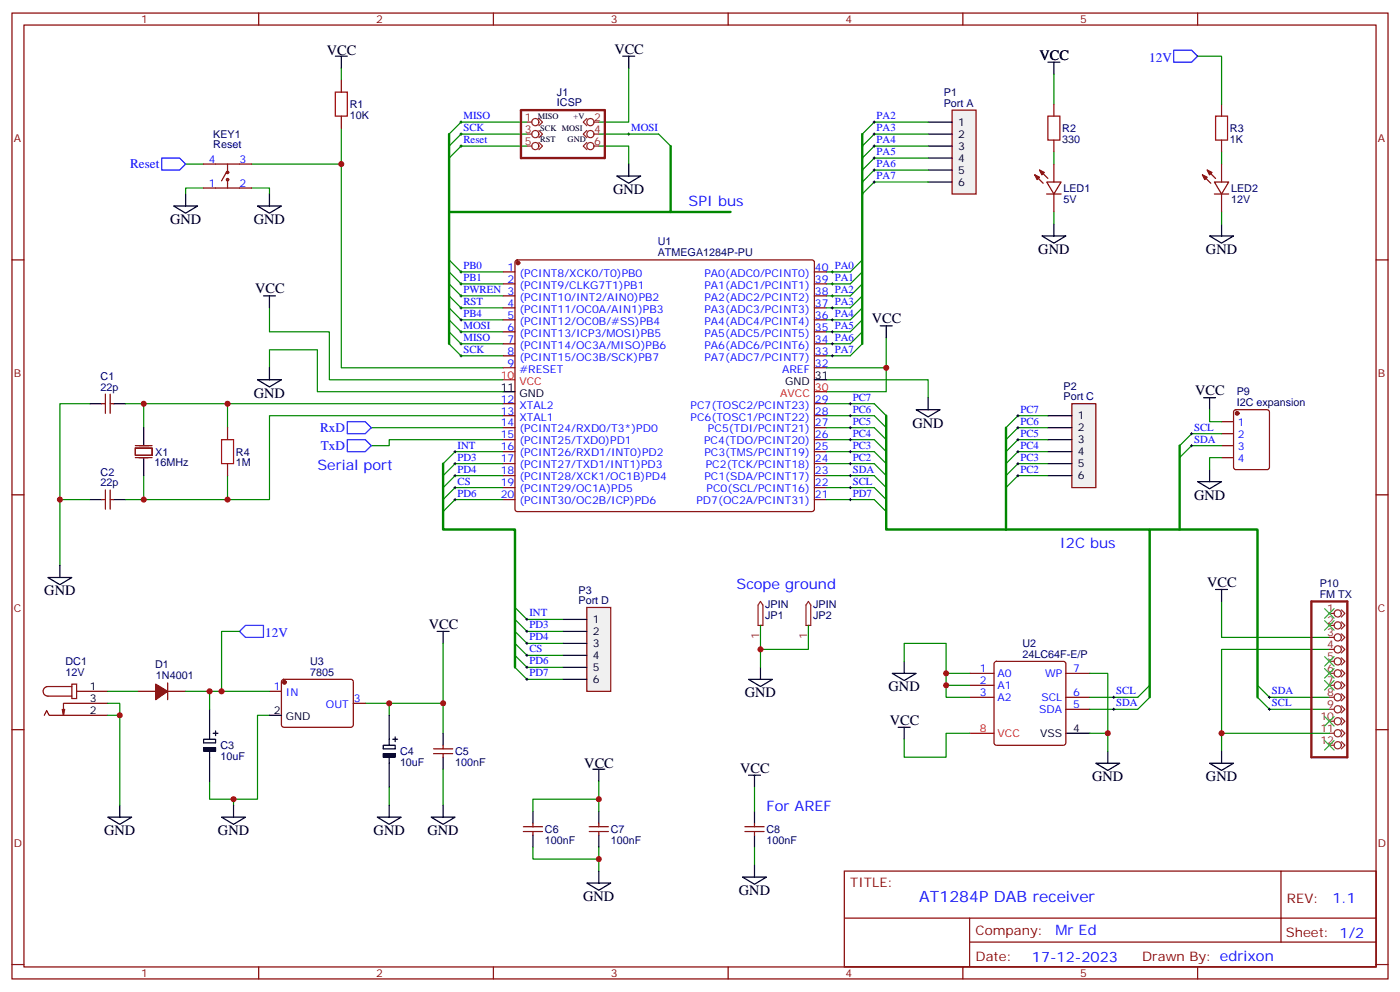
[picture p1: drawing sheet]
<svg xmlns="http://www.w3.org/2000/svg" width="412mm" height="292mm" viewBox="0 0 412 292" stroke-linecap="round" stroke-linejoin="round" font-family="sans-serif">
<g fill="none" stroke="#870000" stroke-width=".35">
<path d="M3.5 3.8h405.4v284.4h-405.4zM7.1 7.4h398.2v277.3h-398.2zM76.2 3.8v3.6M145.3 3.8v3.6M214.5 3.8v3.6M283.6 3.8v3.6M352.8 3.8v3.6M100.5 23.6v3.5M100.5 34.2v3.5M310.4 30.7v3.5M359.8 30.7v3.5M60 48.3h14.1"/>
<path d="M60 55.4h14.1M66.7 50.8l-1.4 2.4M67 48.3v2.5M67 52.9v2.5M304.8 51.5l2.5 2.4M306.2 50.1l2.5 2.4M308.3 53.6h4.3l-2.2 3.5zM308.3 57.1h4.3M310.4 41.2v3.6M310.4 48.3v5.3M310.4 57.1v5.3M354.2 51.5l2.5 2.4"/>
<path d="M355.6 50.1l2.5 2.4M357.7 53.6h4.2l-2.1 3.5zM357.7 57.1h4.2M359.8 41.2v3.6M359.8 48.3v5.3M359.8 57.1v5.3M3.5 76.5h3.6M151.9 76.7l.5-.2h86.8l.5 .2 .2 .5v72.7l-.2 .5-.5 .2h-86.8l-.5-.2-.2-.5v-72.7zM405.3 76.5h3.6M148.2 80h3.5M148.2 83.6h3.5M148.2 87.1h3.5"/>
<path d="M148.2 90.6h3.5M148.2 94.2h3.5M148.2 97.7h3.5M239.9 80h3.5M239.9 83.6h3.5M239.9 87.1h3.5M239.9 90.6h3.5M239.9 94.2h3.5M239.9 97.7h3.5M30 118.9h1M31 116v5.7M32.5 118.9h1"/>
<path d="M32.5 116v5.7M148.2 101.2h3.5M148.2 104.7h3.5M148.2 108.3h3.5M148.2 118.9h3.5M239.9 101.2h3.5M239.9 104.7h3.5M239.9 108.3h3.5M239.9 118.9h3.5M67 125.9v3.5M67 136.5v3.5M148.2 122.4h3.5"/>
<path d="M148.2 125.9h3.5M148.2 129.4h3.5M148.2 133h3.5M148.2 136.5h3.5M239.9 122.4h3.5M239.9 125.9h3.5M239.9 129.4h3.5M239.9 133h3.5M239.9 136.5h3.5M3.5 145.7h3.6M30 147.1h1M31 144.3v5.6"/>
<path d="M32.5 147.1h1M32.5 144.3v5.6M148.2 140h3.5M148.2 143.5h3.5M148.2 147.1h3.5M239.9 140h3.5M239.9 143.5h3.5M239.9 147.1h3.5M405.3 145.7h3.6M285.8 198.2h7M293 194.9l.5-.2h19.8l.5 .2 .2 .5v23.3l-.3 .5-.4 .2h-19.8l-.5-.2-.2-.5v-23.3zM314 198.2h7"/>
<path d="M3.5 214.8h3.6M13.1 210.6l.7-1.4 .7 1.4h17.2M19 208.8l-.3 1.8M21.2 201.4h1.4v4.2h-1.4zM21.2 202.1h-7.1a1.41 1.41 0 0 0-1.4 1.4 1.41 1.41 0 0 0 1.4 1.4h7.1M22.6 203.5h9.1M31.7 207h-13v3.6l-.4-1.8M40.6 203.5h5.3M49.4 203.5h5.3M49.4 201v5M79.4 203.5h3.5M83.1 200.2l.5-.2h20l.5 .7-.1 13-.6 .4-20.1-.1-.4-.6v-12.7z"/>
<path d="M104.1 207h3.5M130.5 219.4v1.1M285.8 205.3h7M285.8 201.8h7M314 205.3h7M314 208.8h7M405.3 214.8h3.6M127.7 221.9h5.6M127.7 220.5h5.6M130.5 221.9v1M154.2 244.8h5.6M154.2 243.4h5.6"/>
<path d="M157 242.3v1.1M157 244.8v1.1M173.6 244.8h5.6M173.6 243.4h5.6M176.4 242.3v1.1M176.4 244.8v1.1M219.4 244.8h5.7M219.4 243.4h5.7M222.2 242.3v1.1M222.2 244.8v1.1M248.7 256.4h156.6v28.3h-156.6zM377.3 256.5v20.8"/>
<path d="M248.7 270.3h156.5M285.6 277.3h119.6M285.6 270.3v14.1M3.5 284h3.6M76.2 284.7v3.5M145.3 284.7v3.5M214.5 284.7v3.5M283.6 284.7v3.5M352.8 284.7v3.5M405.3 284h3.6"/>
<circle cx="67" cy="50.8" r=".35"/>
<circle cx="67" cy="52.9" r=".35"/>
</g>
<path d="M132.3 39.5v61.7M254 39.5v61.7M197.6 43v19.4h-65.3M261.1 122.4v33.5h77.6v49.4" fill="none" stroke="#008700" stroke-width=".71"/>
<g fill="none" stroke="#000" stroke-width=".29">
<path d="M135.5 39.5h.7M135.5 35.9h.7M135.8 35.6v.7M135.8 39.1v.7M184.9 39.5h.7M185.2 39.1v.7M135.5 43h.7M135.8 42.7v.7M135.8 79.7v.7M245.2 79.7v.7M135.5 87.1h.7M135.5 83.6h.7"/>
<path d="M135.5 80h.7M135.5 90.6h.7M135.5 97.7h.7M135.8 83.2v.7M135.8 86.7v.8M135.8 90.3v.7M135.8 97.3v.7M244.8 87.1h.7M244.8 83.6h.7M244.8 80h.7M245.2 83.2v.7M245.2 86.7v.8"/>
<path d="M135.5 104.7h.7M135.5 101.2h.7M135.8 100.9v.7M135.8 104.4v.7M250.5 139.7v.7M250.1 140h.7M250.1 143.5h.7M250.5 143.2v.7M327.7 205.3h.7M327.7 208.8h.7M328.1 204.9v.7M328.1 208.5v.7"/>
</g>
<g fill="none" stroke="#008700" stroke-width=".35">
<path d="M352.8 16.5h7v14.2M100.5 37.7v70.6h47.7M100.5 20.1v3.5M155.2 39.5h-19.4l-3.5 3.5M155.2 35.9h-19.4l-3.5 3.6M176.4 39.5h17.6l3.6 3.5M185.2 20.1v15.8h-8.8M310.4 21.8v8.9M54.7 48.3h5.3M60 55.4h-5.3v1.7M74.1 55.4h5.3v1.7M74.1 48.3h26.4"/>
<path d="M155.2 43h-19.4l-3.5 3.5M176.4 43h8.8v5.3M310.4 44.8v3.5M359.8 44.8v3.5M132.3 76.5l3.5 3.5h12.4M254 76.5l-3.5 3.5h-7.1M310.4 62.4v3.5M359.8 62.4v3.5M79.4 90.6v7.1h17.6v14.1h51.2M132.3 80l3.5 3.6h12.4M132.3 83.6l3.5 3.5h12.4M132.3 97.7l3.5 3.5h12.4"/>
<path d="M132.3 94.2l3.5 3.5h12.4M132.3 87.1l3.5 3.5h12.4M254 80l-3.5 3.6h-7.1M254 83.6l-3.5 3.5h-7.1M261.1 99.4v15.9h-17.7M26.5 118.9h-8.9v47.6M37 118.9h5.3v7M42.3 118.9h105.9M67 118.9v7M79.4 108.3v-5.3h14.1v12.3h54.7M132.3 101.2l3.5 3.5h12.4M243.4 111.8h30v5.3"/>
<path d="M109.4 125.9h38.8M148.2 129.4h-33.5v1.8h-5.3M148.2 122.4h-68.8v24.7h-37.1M17.6 147.1h8.9M42.3 140v7.1h-5.3M67 140v7.1M243.4 140h14.1l3.6 3.5M243.4 143.5h14.1l3.6 3.6M130.5 189.4v17.6M266.3 194.7v-5.3h12.4v12.4h7.1M278.7 198.2h7.1M321 198.2h5.3v17.7"/>
<path d="M79.4 210.6h-3.6v24.7h-14.1v-5.3M107.6 207h7.1v3.6M114.7 207h15.8v8.9M285.8 215.9h-7.1v7h-12.4v-5.3M321 215.9h5.3v5.3M338.7 201.8l-3.6 3.5h-14.1M338.7 205.3l-3.6 3.5h-14.1M68.8 235.3v1.7M114.7 231.7v5.3M130.5 226.4v10.6M176.4 235.3h-19.4v3.5M176.4 230v8.8"/>
<path d="M157 249.4v3.5h19.4M176.4 249.4v7M222.2 249.4v5.3"/>
</g>
<g fill="none" stroke="#000" stroke-width=".35">
<path d="M98.8 16.5h3.5M100.5 16.5v3.6M183.4 16.5h3.6M185.2 16.5v3.6M308.7 18.3h3.5M310.4 18.3v3.5M54.7 57.1v3.5M79.4 57.1v3.5M181.7 51.8h7l-3.5 2.1zM185.2 48.3v3.5M51.2 60.6h7l-3.5 2.2zM75.8 60.6h7.1l-3.5 2.2z"/>
<path d="M306.9 69.5h7.1l-3.6 2.1zM310.4 65.9v3.6M356.3 69.5h7.1l-3.6 2.1zM359.8 65.9v3.6M77.6 87.1h3.5M79.4 87.1v3.5M259.3 95.9h3.5M261.1 95.9v3.5M26.5 118.9h3.5M33.5 118.9h3.5M75.8 111.8h7.1l-3.5 2.1zM79.4 108.3v3.5"/>
<path d="M148.2 115.3h3.5M239.9 111.8h3.5M273.4 117.1v3.5M42.3 125.9v5.3M42.3 134.7v5.3M269.9 120.6h7l-3.5 2.1zM26.5 147.1h3.5M33.5 147.1h3.5M14.1 170h7.1l-3.6 2.1zM17.6 166.5v3.5M128.8 185.9h3.5M130.5 185.9v3.5"/>
<path d="M262.8 198.2h7.1l-3.6 2.1zM266.3 194.7v3.5M60 217.6h3.5v1.1h-3.5zM61.7 208.8v8.8M62.8 215.9h1.4M63.5 215.2v1.4M79.4 210.6h3.5M112.9 219.4h3.5v1.1h-3.5zM114.7 210.6v8.8M115.7 217.6h1.4M116.4 216.9v1.4M130.5 215.9v3.5"/>
<path d="M264.6 214.1h3.5M266.3 214.1v3.5M314 215.9h7M61.7 220.1v9.9M68.8 237v3.6M114.7 221.9v9.8M114.7 237v3.6M130.5 222.9v3.5M130.5 237v3.6M157 238.8v3.5M174.6 226.4h3.6M176.4 226.4v3.6"/>
<path d="M176.4 238.8v3.5M222.2 238.8v3.5M322.8 224.7h7l-3.5 2.1zM326.3 221.2v3.5M65.3 240.6h7l-3.5 2.1zM111.1 240.6h7.1l-3.5 2.1zM127 240.6h7.1l-3.6 2.1zM157 245.9v3.5M172.9 260h7l-3.5 2.1zM176.4 245.9v3.5M176.4 256.4v3.6M218.7 258.2h7.1l-3.6 2.1z"/>
<path d="M222.2 245.9v3.5M222.2 254.7v3.5"/>
</g>
<path d="M153.5 32.4h24.7v14.1h-24.7z" fill="none" stroke="#8c2424" stroke-width=".71"/>
<g fill="none" stroke="#8c2424" stroke-width=".35">
<path d="M155.2 35.9h1.4M155.2 39.5h1.4M158.7 34.9l1.1 1-1.1 1.1M158.7 38.4l1.1 1.1-1.1 1M172.9 34.9l-1.1 1 1.1 1.1M172.9 38.4l-1.1 1.1 1.1 1M175 35.9h1.4M175 39.5h1.4M155.2 43h1.4M158.7 41.9l1.1 1.1-1.1 1.1M172.9 41.9l-1.1 1.1 1.1 1.1M175 43h1.4"/>
<circle cx="157.7" cy="39.5" r="1.06"/>
<circle cx="157.7" cy="35.9" r="1.06"/>
<circle cx="173.9" cy="39.5" r="1.06"/>
<circle cx="173.9" cy="35.9" r="1.06"/>
<circle cx="157.7" cy="43" r="1.06"/>
<circle cx="173.9" cy="43" r="1.06"/>
</g>
<path d="M345.7 14.8h5.3l1.8 1.7-1.8 1.8h-5.3zM47.6 46.5h5.3l1.8 1.8-1.8 1.8h-5.3zM102.3 129.4h5.3l1.8 1.8-1.8 1.8h-5.3zM102.3 124.1h5.3l1.8 1.8-1.8 1.8h-5.3zM70.6 185.9l1.7-1.8h5.3v3.5h-5.3z" fill="none" stroke="#00f" stroke-width=".35"/>
<g fill="#870000" stroke="#870000" stroke-width=".35">
<path d="M45.9 201.4l3.5 2.1-3.5 2.5z"/>
<path d="M355.6 50.1l1.4 .7-.7 .7z"/>
<path d="M354.2 51.5l1.4 .7-.7 .7z"/>
<path d="M306.2 50.1l1.4 .7-.7 .7z"/>
<path d="M304.8 51.5l1.4 .7-.7 .7z"/>
<circle cx="152.6" cy="77.4" r=".53"/>
<circle cx="83.8" cy="200.9" r=".53"/>
</g>
<path d="M148.2 111.8h3.5M239.9 115.3h3.5M285.8 215.9h7" fill="none" stroke="#f00" stroke-width=".35"/>
<path d="M98.8 27.1h3.5v7.1h-3.5zM308.7 34.2h3.5v7h-3.5zM358.1 34.2h3.5v7h-3.5zM65.3 129.4h3.5v7.1h-3.5z" fill="none" stroke="#a10000" stroke-width=".35"/>
<path d="M39.9 131.9h4.9v2.1h-4.9zM39.9 131.2h4.9M39.9 134.7h4.9" fill="none" stroke="#871200" stroke-width=".35"/>
<path d="M60 220.1h3.5v1.1h-3.5zM112.9 221.9h3.5v1h-3.5z" fill="#000" stroke="#000" stroke-width=".35"/>
<path d="M315.7 118.9h7.1v24.6h-7.1z" fill="#f0f0f0" stroke="#870000" stroke-width=".35"/>
<path d="M308.7 122.4h7M308.7 125.9h7M308.7 129.4h7M308.7 133h7M308.7 136.5h7M308.7 140h7" fill="none" stroke="#000" stroke-width=".35"/>
<path d="M243.4 118.9h14.1l3.6 3.5M243.4 122.4h14.1l3.6 3.5M243.4 125.9h14.1l3.6 3.5M243.4 129.4h14.1l3.6 3.6M243.4 133h14.1l3.6 3.5M243.4 136.5h14.1l3.6 3.5M308.7 136.5h-8.8l-3.6 3.5M308.7 133h-8.8l-3.6 3.5M308.7 129.4h-8.8l-3.6 3.6M308.7 125.9h-8.8l-3.6 3.5M308.7 122.4h-8.8l-3.6 3.5M308.7 140h-8.8l-3.6 3.5" fill="none" stroke="#008700" stroke-width=".35"/>
<path d="M296.3 125.9v30" fill="none" stroke="#008700" stroke-width=".71"/>
<g fill="none" stroke="#000" stroke-width=".29">
<path d="M250.1 118.9h.7M250.5 118.5v.7M250.1 122.4h.7M250.1 125.9h.7M250.1 129.4h.7M250.1 133h.7M250.1 136.5h.7M250.5 122v.7M250.5 125.6v.7M250.5 129.1v.7M250.5 132.6v.7M250.5 136.1v.7"/>
<path d="M299.5 122.4h.7M299.5 125.9h.7M299.5 129.4h.7M299.5 133h.7M299.5 136.5h.7M299.9 122v.7M299.9 125.6v.7M299.9 129.1v.7M299.9 132.6v.7M299.9 136.1v.7M299.9 139.7v.7M299.5 140h.7"/>
</g>
<path d="M280.5 32.4h7v24.7h-7z" fill="#f0f0f0" stroke="#870000" stroke-width=".35"/>
<path d="M273.4 35.9h7.1M273.4 39.5h7.1M273.4 43h7.1M273.4 46.5h7.1M273.4 50.1h7.1M273.4 53.6h7.1" fill="none" stroke="#000" stroke-width=".35"/>
<path d="M273.4 35.9h-15.9l-3.5 3.6M273.4 39.5h-15.9l-3.5 3.5M273.4 43h-15.9l-3.5 3.5M273.4 46.5h-15.9l-3.5 3.6M273.4 50.1h-15.9l-3.5 3.5M273.4 53.6h-15.9l-3.5 3.5M254 87.1l-3.5 3.5h-7.1M254 90.6l-3.5 3.6h-7.1M254 94.2l-3.5 3.5h-7.1M254 97.7l-3.5 3.5h-7.1M254 101.2l-3.5 3.5h-7.1" fill="none" stroke="#008700" stroke-width=".35"/>
<g fill="none" stroke="#000" stroke-width=".29">
<path d="M257.2 35.9h.7M257.2 39.5h.7M257.5 35.6v.7M257.5 39.1v.7M257.2 43h.7M257.2 46.5h.7M257.2 50.1h.7M257.2 53.6h.7M257.5 42.7v.7M257.5 46.2v.7M257.5 49.7v.7M257.5 53.2v.7"/>
<path d="M244.8 90.6h.7M244.8 94.2h.7M244.8 97.7h.7M245.2 90.3v.7M245.2 93.8v.7M245.2 97.3v.7M244.8 101.2h.7M244.8 104.7h.7M245.2 100.9v.7M245.2 104.4v.7"/>
</g>
<path d="M172.9 178.8h7v24.7h-7z" fill="#f0f0f0" stroke="#870000" stroke-width=".35"/>
<path d="M165.8 182.4h7.1M165.8 185.9h7.1M165.8 189.4h7.1M165.8 192.9h7.1M165.8 196.5h7.1M165.8 200h7.1M35.3 237v3.6M220.5 228.2h3.5M222.2 228.2v3.5M31.7 240.6h7.1l-3.5 2.1z" fill="none" stroke="#000" stroke-width=".35"/>
<g fill="none" stroke="#008700" stroke-width=".35">
<path d="M243.4 108.3h17.7M148.2 133h-14.1l-3.6 3.5M148.2 136.5h-14.1l-3.6 3.5M148.2 140h-14.1l-3.6 3.5M148.2 143.5h-14.1l-3.6 3.6M148.2 147.1h-14.1l-3.6 3.5M243.4 147.1h14.1l3.6 3.5M151.7 178.8l3.5 3.6h10.6M70.6 185.9h-5.3v17.6M151.7 182.4l3.5 3.5h10.6M151.7 185.9l3.5 3.5h10.6M151.7 189.4l3.5 3.5h10.6"/>
<path d="M151.7 192.9l3.5 3.6h10.6M151.7 196.5l3.5 3.5h10.6M31.7 207h3.6v30M31.7 203.5h8.9M31.7 210.6h3.6M54.7 203.5h24.7M61.7 203.5v5.3M278.7 201.8v3.5h7.1M222.2 231.7v7.1"/>
</g>
<path d="M130.5 136.5v19.4h21.2v40.6" fill="none" stroke="#008700" stroke-width=".71"/>
<g fill="none" stroke="#000" stroke-width=".29">
<path d="M133.7 133h.7M133.7 136.5h.7M134.1 132.6v.7M134.1 136.1v.7M134.1 139.7v.7M133.7 140h.7M133.7 143.5h.7M133.7 147.1h.7M134.1 143.2v.7M134.1 146.7v.7M250.1 147.1h.7M250.5 146.7v.7"/>
<path d="M154.9 182.4h.7M154.9 185.9h.7M154.9 189.4h.7M154.9 192.9h.7M154.9 196.5h.7M154.9 200h.7M155.2 182v.7M155.2 185.5v.7M155.2 189.1v.7M155.2 192.6v.7M155.2 196.1v.7M155.2 199.6v.7"/>
</g>
<path d="M224 177.1l.7 1v6h-1.4v-6z" fill="none" stroke="#8c2424" stroke-width=".35"/>
<circle cx="224" cy="184.1" r=".18" fill="#8c2424"/>
<path d="M220.5 200h7l-3.5 2.1zM224 196.5v3.5" fill="none" stroke="#000" stroke-width=".35"/>
<path d="M224 184.1v12.4" fill="none" stroke="#008700" stroke-width=".35"/>
<path d="M238.1 177.1l.7 1v6h-1.4v-6z" fill="none" stroke="#8c2424" stroke-width=".35"/>
<circle cx="238.1" cy="184.1" r=".18" fill="#8c2424"/>
<path d="M132.3 90.6l3.5 3.6h12.4M356.3 120.6v3.5h3.5M359.8 134.7h-3.5v3.6M359.8 127.7h-8.8l-3.5 3.5M359.8 131.2h-8.8l-3.5 3.5M359.8 177.1v10.5h31.8M238.1 184.1v7.1h-14.1M391.6 191.2h-31.8v30M359.8 215.9h31.8M370.4 205.3l3.5 3.5h17.7M370.4 201.8l3.5 3.5h17.7" fill="none" stroke="#008700" stroke-width=".35"/>
<path d="M197.6 62.4h17.6M347.5 131.2v24.7M338.7 155.9h31.7v49.4" fill="none" stroke="#008700" stroke-width=".71"/>
<path d="M135.5 94.2h.7M135.8 93.8v.7M350.7 127.7h.7M350.7 131.2h.7M351 127.3v.7M351 130.8v.8M373.6 205.3h.7M373.6 208.8h.7M373.9 204.9v.7M373.9 208.5v.7" fill="none" stroke="#000" stroke-width=".29"/>
<path d="M354.5 117.1h3.6M356.3 117.1v3.5M356.3 138.3v3.5M352.8 141.8h7l-3.5 2.1zM358.1 173.5h3.5M359.8 173.5v3.6M356.3 224.7h7.1l-3.6 2.1zM359.8 221.2v3.5" fill="none" stroke="#000" stroke-width=".35"/>
<path d="M386.3 177.1h10.6v45.8h-10.6z" fill="none" stroke="#8c2424" stroke-width=".71"/>
<g fill="none" stroke="#8c2424" stroke-width=".35">
<path d="M395.1 179.5l1.1 1.1-1.1 1M391.6 180.6h1.4M391.6 184.1h1.4M391.6 187.6h1.4M391.6 191.2h1.4M391.6 194.7h1.4M391.6 198.2h1.4M395.1 183.1l1.1 1-1.1 1.1M395.1 186.6l1.1 1-1.1 1.1M395.1 190.1l1.1 1.1-1.1 1M395.1 193.6l1.1 1.1-1.1 1.1M395.1 197.2l1.1 1-1.1 1.1"/>
<path d="M391.6 201.8h1.4M391.6 205.3h1.4M391.6 208.8h1.4M391.6 212.3h1.4M391.6 215.9h1.4M391.6 219.4h1.4M395.1 200.7l1.1 1.1-1.1 1M395.1 204.2l1.1 1.1-1.1 1M395.1 207.8l1.1 1-1.1 1.1M395.1 211.3l1.1 1-1.1 1.1M395.1 214.8l1.1 1.1-1.1 1M395.1 218.3l1.1 1.1-1.1 1.1"/>
<circle cx="394.1" cy="187.6" r="1.06"/>
<circle cx="394.1" cy="184.1" r="1.06"/>
<circle cx="394.1" cy="180.6" r="1.06"/>
<circle cx="394.1" cy="194.7" r="1.06"/>
<circle cx="394.1" cy="191.2" r="1.06"/>
<circle cx="394.1" cy="198.2" r="1.06"/>
<circle cx="394.1" cy="201.8" r="1.06"/>
<circle cx="394.1" cy="212.3" r="1.06"/>
<circle cx="394.1" cy="219.4" r="1.06"/>
<circle cx="394.1" cy="208.8" r="1.06"/>
<circle cx="394.1" cy="215.9" r="1.06"/>
<circle cx="394.1" cy="205.3" r="1.06"/>
</g>
<g fill="none" stroke="#3c3" stroke-width=".35">
<path d="M390.2 179.2l2.8 2.8M393 179.2l-2.8 2.8M390.2 182.7l2.8 2.8M390.2 193.3l2.8 2.8M390.2 196.8l2.8 2.8M393 182.7l-2.8 2.8M393 193.3l-2.8 2.8M393 196.8l-2.8 2.8M390.2 200.3l2.8 2.9M390.2 210.9l2.8 2.8M390.2 218l2.8 2.8M393 200.3l-2.8 2.9"/>
<path d="M393 210.9l-2.8 2.8M393 218l-2.8 2.8"/>
</g>
<path d="M359.8 124.1h3.6M359.8 127.7h3.6M359.8 131.2h3.6M359.8 134.7h3.6M363.6 120.8l.5-.2h9.1l.7 .4v16.5l-.4 .7-9.4 .1-.7-.5v-16.5z" fill="none" stroke="#870000" stroke-width=".35"/>
<circle cx="364.4" cy="121.7" r=".53" fill="#870000" stroke="#870000" stroke-width=".35"/>
<g fill="#c00">
<circle cx="100.5" cy="48.3" r=".88"/>
<circle cx="42.3" cy="118.9" r=".88"/>
<circle cx="42.3" cy="147.1" r=".88"/>
<circle cx="68.8" cy="235.3" r=".88"/>
<circle cx="114.7" cy="207" r=".88"/>
<circle cx="67" cy="147.1" r=".88"/>
<circle cx="67" cy="118.9" r=".88"/>
<circle cx="17.6" cy="147.1" r=".88"/>
<circle cx="130.5" cy="207" r=".88"/>
<circle cx="278.7" cy="198.2" r=".88"/>
<circle cx="326.3" cy="215.9" r=".88"/>
<circle cx="176.4" cy="235.3" r=".88"/>
<circle cx="176.4" cy="252.9" r=".88"/>
<circle cx="261.1" cy="108.3" r=".88"/>
<circle cx="65.3" cy="203.5" r=".88"/>
<circle cx="61.7" cy="203.5" r=".88"/>
<circle cx="35.3" cy="210.6" r=".88"/>
<circle cx="278.7" cy="201.8" r=".88"/>
<circle cx="224" cy="191.2" r=".88"/>
<circle cx="359.8" cy="215.9" r=".88"/>
</g>
<text font-size="4.6" fill="#00f" x="270.8" y="265.5">AT1284P DAB receiver</text>
<g font-size="4.2">
<text x="96.3" y="16.2">VCC</text>
<text x="181" y="15.8">VCC</text>
<text x="306.2" y="17.6">VCC</text>
<text x="180.6" y="57.1">GND</text>
<text x="50.1" y="65.9">GND</text>
<text x="74.8" y="65.9">GND</text>
<text x="305.9" y="74.8">GND</text>
<text x="355.2" y="74.8">GND</text>
<text x="75.1" y="86.4">VCC</text>
<text x="256.8" y="95.2">VCC</text>
<text x="74.8" y="117.1">GND</text>
<text x="352.1" y="116.4">VCC</text>
<text x="268.8" y="125.9">GND</text>
<text x="351.7" y="147.1">GND</text>
<text x="355.6" y="172.8">VCC</text>
<text x="13.1" y="175.3">GND</text>
<text x="126.3" y="185.2">VCC</text>
<text x="261.8" y="203.5">GND</text>
<text x="219.4" y="205.3">GND</text>
<text x="262.1" y="213.4">VCC</text>
<text x="172.1" y="226.1">VCC</text>
<text x="218" y="227.5">VCC</text>
<text x="321.7" y="230">GND</text>
<text x="355.2" y="230">GND</text>
<text x="30.7" y="245.9">GND</text>
<text x="64.2" y="245.9">GND</text>
<text x="110.1" y="245.9">GND</text>
<text x="125.9" y="245.9">GND</text>
<text x="217.7" y="263.5">GND</text>
<text x="171.8" y="265.3">GND</text>
</g>
<g font-size="4.2" fill="#00f">
<text x="202.8" y="60.6">SPI bus</text>
<text x="93.5" y="138.3">Serial port</text>
<text x="312.2" y="161.2">I2C bus</text>
<text x="217" y="173.5">Scope ground</text>
<text x="225.8" y="238.8">For AREF</text>
<text x="392.5" y="265.7">1.1</text>
<text x="310.9" y="275.3">Mr Ed</text>
<text x="304" y="283.1">17-12-2023</text>
</g>
<g font-size="3.9" fill="#00f">
<text x="338.5" y="18.3">12V</text>
<text x="38.3" y="49.6">Reset</text>
<text x="94.3" y="127.2">RxD</text>
<text x="94.5" y="132.5">TxD</text>
<text x="78.1" y="187.6">12V</text>
</g>
<g font-size="3.9" fill="#800">
<text x="250.5" y="261">TITLE:</text>
<text x="379.1" y="265.7">REV:</text>
<text x="287.4" y="275.2">Company:</text>
<text x="378.7" y="275.8">Sheet: 1/2</text>
<text x="287.4" y="282.9">Date:</text>
<text x="336.4" y="283">Drawn By: edrixon</text>
</g>
<g font-size="3.2" fill="#800">
<text x="41.6" y="6.8">1</text>
<text x="110.8" y="6.8">2</text>
<text x="179.9" y="6.8">3</text>
<text x="249.1" y="6.8">4</text>
<text x="318.2" y="6.8">5</text>
<text x="4.1" y="41.9">A</text>
<text x="405.9" y="41.9">A</text>
<text x="4.1" y="111.1">B</text>
<text x="405.9" y="111.1">B</text>
<text x="4.1" y="180.2">C</text>
<text x="405.9" y="180.2">C</text>
<text x="4.1" y="249.4">D</text>
<text x="405.9" y="249.4">D</text>
<text x="41.6" y="287.7">1</text>
<text x="110.8" y="287.7">2</text>
<text x="179.9" y="287.7">3</text>
<text x="249.1" y="287.7">4</text>
<text x="318.2" y="287.7">5</text>
</g>
<g font-size="3.2" fill="#000080">
<text x="164.1" y="28.2">J1</text>
<text x="278" y="28.3">P1</text>
<text x="103" y="34.9">10K</text>
<text x="103" y="31.9">R1</text>
<text x="164.1" y="31.3">ICSP</text>
<text x="278" y="31.4">Port A</text>
<text x="62.8" y="40.6">KEY1</text>
<text x="312.9" y="38.9">R2</text>
<text x="362.3" y="38.9">R3</text>
<text x="62.8" y="43.7">Reset</text>
<text x="312.9" y="42">330</text>
<text x="362.3" y="42">1K</text>
<text x="313.3" y="59.6">5V</text>
<text x="313.3" y="56.6">LED1</text>
<text x="362.7" y="59.6">12V</text>
<text x="362.7" y="56.6">LED2</text>
<text x="193.7" y="75.2">ATMEGA1284P-PU</text>
<text x="193.7" y="72">U1</text>
<text x="29.6" y="111.9">C1</text>
<text x="29.6" y="115">22p</text>
<text x="313.3" y="117.8">Port C</text>
<text x="313.3" y="114.8">P2</text>
<text x="364.3" y="119.6">I2C expansion</text>
<text x="364.3" y="116.3">P9</text>
<text x="45.5" y="137.3">16MHz</text>
<text x="45.7" y="134.2">X1</text>
<text x="69.5" y="137.3">1M</text>
<text x="69.5" y="134.2">R4</text>
<text x="29.6" y="143.2">22p</text>
<text x="29.6" y="140.1">C2</text>
<text x="388.7" y="172.9">P10</text>
<text x="170.4" y="177.8">Port D</text>
<text x="170.4" y="174.7">P3</text>
<text x="225.4" y="179.1">JPIN</text>
<text x="239.5" y="179.1">JPIN</text>
<text x="388.7" y="175.9">FM TX</text>
<text x="225.4" y="182.3">JP1</text>
<text x="239.5" y="182.3">JP2</text>
<text x="301.2" y="190.4">U2</text>
<text x="19.3" y="195.8">DC1</text>
<text x="45.7" y="196.8">D1</text>
<text x="91.4" y="195.8">U3</text>
<text x="301.2" y="193.6">24LC64F-E/P</text>
<text x="19.3" y="198.9">12V</text>
<text x="45.9" y="200">1N4001</text>
<text x="91.4" y="198.9">7805</text>
<text x="64.9" y="220.6">C3</text>
<text x="64.9" y="223.7">10uF</text>
<text x="117.8" y="225.4">10uF</text>
<text x="117.8" y="222.4">C4</text>
<text x="134.1" y="225.4">100nF</text>
<text x="134.1" y="222.4">C5</text>
<text x="160.5" y="245.3">C6</text>
<text x="179.9" y="245.3">C7</text>
<text x="225.8" y="245.3">C8</text>
<text x="160.5" y="248.4">100nF</text>
<text x="179.9" y="248.4">100nF</text>
<text x="225.8" y="248.4">100nF</text>
</g>
<g font-size="3.2" fill="#00f">
<text x="136.5" y="35.1">MISO</text>
<text x="258.2" y="35.1">PA2</text>
<text x="136.5" y="38.6">SCK</text>
<text x="185.9" y="38.6">MOSI</text>
<text x="258.2" y="38.6">PA3</text>
<text x="61.5" y="47.9">4</text>
<text x="70.6" y="47.9">3</text>
<text x="136.5" y="42.1">Reset</text>
<text x="258.2" y="42.1">PA4</text>
<text x="258.2" y="45.6">PA5</text>
<text x="258.2" y="49.2">PA6</text>
<text x="258.2" y="52.7">PA7</text>
<text x="61.5" y="55">1</text>
<text x="70.6" y="55">2</text>
<text x="136.5" y="82.7">PB1</text>
<text x="136.5" y="79.2">PB0</text>
<text x="149.5" y="79.7">1</text>
<text x="149.5" y="83.2">2</text>
<text x="153" y="81.5">(PCINT8/XCK0/T0)PB0</text>
<text x="207.5" y="81.5">PA0(ADC0/PCINT0)</text>
<text x="240.1" y="83.2">39 PA1</text>
<text x="240.1" y="79.7">40 PA0</text>
<text x="136.5" y="89.7">RST</text>
<text x="136.5" y="86.2">PWREN 3</text>
<text x="153" y="85">(PCINT9/CLKG7T1)PB1</text>
<text x="153" y="88.5">(PCINT10/INT2/AIN0)PB2</text>
<text x="207.5" y="88.5">PA2(ADC2/PCINT2)</text>
<text x="207.5" y="85">PA1(ADC1/PCINT1)</text>
<text x="240.1" y="86.7">38 PA2</text>
<text x="136.5" y="93.3">PB4</text>
<text x="149.5" y="90.3">4</text>
<text x="149.5" y="93.8">5</text>
<text x="153" y="92">(PCINT11/OC0A/AIN1)PB3</text>
<text x="153" y="95.6">(PCINT12/OC0B/#SS)PB4</text>
<text x="207.5" y="95.6">PA4(ADC4/PCINT4)</text>
<text x="207.5" y="92">PA3(ADC3/PCINT3)</text>
<text x="240.1" y="93.8">36 PA4</text>
<text x="240.1" y="90.3">37 PA3</text>
<text x="136.5" y="96.8">MOSI</text>
<text x="136.5" y="100.3">MISO</text>
<text x="149.5" y="97.3">6</text>
<text x="149.5" y="100.9">7</text>
<text x="153" y="99.1">(PCINT13/ICP3/MOSI)PB5</text>
<text x="207.5" y="99.1">PA5(ADC5/PCINT5)</text>
<text x="240.1" y="100.9">34 PA6</text>
<text x="240.1" y="97.3">35 PA5</text>
<text x="136.5" y="103.9">SCK</text>
<text x="149.5" y="104.4">8</text>
<text x="149.5" y="107.9">9</text>
<text x="153" y="102.6">(PCINT14/OC3A/MISO)PB6</text>
<text x="153" y="106.2">(PCINT15/OC3B/SCK)PB7</text>
<text x="207.5" y="106.2">PA7(ADC7/PCINT7)</text>
<text x="207.5" y="102.6">PA6(ADC6/PCINT6)</text>
<text x="240.1" y="107.9">32</text>
<text x="240.1" y="104.4">33 PA7</text>
<text x="153" y="109.7">#RESET</text>
<text x="230.4" y="109.7">AREF</text>
<text x="147.5" y="118.5">12</text>
<text x="240.1" y="118.5">29</text>
<text x="251.2" y="118">PC7</text>
<text x="147.5" y="122">13</text>
<text x="147.5" y="125.6">14</text>
<text x="153" y="120.3">XTAL2</text>
<text x="153" y="123.8">XTAL1</text>
<text x="203.4" y="123.8">PC6(TOSC1/PCINT22)</text>
<text x="203.4" y="120.3">PC7(TOSC2/PCINT23)</text>
<text x="240.1" y="125.6">27</text>
<text x="240.1" y="122">28</text>
<text x="251.2" y="121.5">PC6</text>
<text x="251.2" y="125">PC5</text>
<text x="300.6" y="121.5">PC7</text>
<text x="300.6" y="125">PC6</text>
<text x="364.7" y="125.6">1</text>
<text x="147.5" y="129.1">15</text>
<text x="153" y="127.3">(PCINT24/RXD0/T3*)PD0</text>
<text x="153" y="130.8">(PCINT25/TXD0)PD1</text>
<text x="207.4" y="130.8">PC4(TDO/PCINT20)</text>
<text x="208.6" y="127.3">PC5(TDI/PCINT21)</text>
<text x="240.1" y="129.1">26</text>
<text x="251.2" y="128.6">PC4</text>
<text x="300.6" y="128.6">PC5</text>
<text x="351.7" y="126.8">SCL</text>
<text x="351.7" y="130.3">SDA</text>
<text x="364.7" y="129.1">2</text>
<text x="134.8" y="132.1">INT</text>
<text x="134.8" y="135.6">PD3</text>
<text x="147.5" y="132.6">16</text>
<text x="147.5" y="136.1">17</text>
<text x="153" y="134.4">(PCINT26/RXD1/INT0)PD2</text>
<text x="153" y="137.9">(PCINT27/TXD1/INT1)PD3</text>
<text x="207.5" y="134.4">PC3(TMS/PCINT19)</text>
<text x="207.9" y="137.9">PC2(TCK/PCINT18)</text>
<text x="240.1" y="136.1">24</text>
<text x="240.1" y="132.6">25</text>
<text x="251.2" y="132.1">PC3</text>
<text x="251.2" y="135.6">PC2</text>
<text x="300.6" y="132.1">PC4</text>
<text x="300.6" y="135.6">PC3</text>
<text x="364.7" y="132.6">3</text>
<text x="364.7" y="136.1">4</text>
<text x="134.8" y="139.1">PD4</text>
<text x="134.8" y="142.7">CS</text>
<text x="147.5" y="139.7">18</text>
<text x="147.5" y="143.2">19</text>
<text x="153" y="141.4">(PCINT28/XCK1/OC1B)PD4</text>
<text x="207.5" y="141.4">PC1(SDA/PCINT17)</text>
<text x="240.1" y="143.2">22</text>
<text x="240.1" y="139.7">23</text>
<text x="251.2" y="139.1">SDA</text>
<text x="251.2" y="142.7">SCL</text>
<text x="300.6" y="139.1">PC2</text>
<text x="134.8" y="146.2">PD6</text>
<text x="147.5" y="146.7">20</text>
<text x="153" y="145">(PCINT29/OC1A)PD5</text>
<text x="153" y="148.5">(PCINT30/OC2B/ICP)PD6</text>
<text x="205.2" y="148.5">PD7(OC2A/PCINT31)</text>
<text x="208.1" y="145">PC0(SCL/PCINT16)</text>
<text x="240.1" y="146.7">21</text>
<text x="251.2" y="146.2">PD7</text>
<text x="155.9" y="181.5">INT</text>
<text x="155.9" y="185">PD3</text>
<text x="155.9" y="188.5">PD4</text>
<text x="155.9" y="192.1">CS</text>
<text x="155.9" y="195.6">PD6</text>
<text x="288.7" y="197.9">1</text>
<text x="316.1" y="197.9">7</text>
<text x="80.7" y="203.2">1</text>
<text x="155.9" y="199.1">PD7</text>
<text x="288.7" y="201.4">2</text>
<text x="293.9" y="202.8">A1</text>
<text x="293.9" y="199.3">A0</text>
<text x="307.9" y="199.3">WP</text>
<text x="84.2" y="204.9">IN</text>
<text x="96" y="208.5">OUT</text>
<text x="104.2" y="206.7">3</text>
<text x="288.7" y="204.9">3</text>
<text x="293.9" y="206.3">A2</text>
<text x="306.1" y="209.9">SDA</text>
<text x="306.8" y="206.3">SCL</text>
<text x="316.1" y="204.9">6</text>
<text x="316.1" y="208.5">5</text>
<text x="328.8" y="204.4">SCL</text>
<text x="328.8" y="207.9">SDA</text>
<text x="374.6" y="204.4">SDA</text>
<text x="374.6" y="207.9">SCL</text>
</g>
<g font-size="3.2" fill="#8d2323">
<text x="154.6" y="35.6">1</text>
<text x="175" y="35.6">2</text>
<text x="154.6" y="39.1">3</text>
<text x="175" y="39.1">4</text>
<text x="154.6" y="42.7">5</text>
<text x="175" y="42.7">6</text>
<text x="391" y="180.2">1</text>
<text x="391" y="183.8">2</text>
<text x="223.7" y="188.2" transform="rotate(-90 223.7 188.2)">1</text>
<text x="237.8" y="188.2" transform="rotate(-90 237.8 188.2)">1</text>
<text x="391" y="187.3">3</text>
<text x="391" y="190.8">4</text>
<text x="391" y="194.3">5</text>
<text x="391" y="197.9">6</text>
<text x="391" y="201.4">7</text>
<text x="391" y="204.9">8</text>
<text x="391" y="208.5">9</text>
<text x="389" y="212">10</text>
<text x="389" y="215.5">11</text>
<text x="389" y="219">12</text>
</g>
<g font-size="3.2">
<text x="282.2" y="37">1</text>
<text x="282.2" y="40.5">2</text>
<text x="282.2" y="44.1">3</text>
<text x="282.2" y="47.6">4</text>
<text x="282.2" y="51.1">5</text>
<text x="282.2" y="54.6">6</text>
<text x="231.3" y="113.2">GND</text>
<text x="240.1" y="111.4">31</text>
<text x="147.5" y="115">11</text>
<text x="153" y="116.7">GND</text>
<text x="317.5" y="123.4">1</text>
<text x="317.5" y="127">2</text>
<text x="317.5" y="130.5">3</text>
<text x="317.5" y="134">4</text>
<text x="317.5" y="137.5">5</text>
<text x="317.5" y="141.1">6</text>
<text x="174.6" y="183.4">1</text>
<text x="174.6" y="186.9">2</text>
<text x="174.6" y="190.5">3</text>
<text x="174.6" y="194">4</text>
<text x="174.6" y="197.5">5</text>
<text x="26.5" y="203.2">1</text>
<text x="174.6" y="201">6</text>
<text x="26.5" y="206.7">3</text>
<text x="26.5" y="210.2">2</text>
<text x="80.7" y="210.2">2</text>
<text x="84.2" y="212">GND</text>
<text x="316.1" y="215.5">4</text>
<text x="306.4" y="216.9">VSS</text>
</g>
<g font-size="3.2" fill="#f00">
<text x="147.5" y="111.4">10</text>
<text x="153" y="113.2">VCC</text>
<text x="229.8" y="116.7">AVCC</text>
<text x="240.1" y="115">30</text>
<text x="288.7" y="215.5">8</text>
<text x="293.9" y="216.9">VCC</text>
</g>
<g font-size="2.5">
<text x="158.4" y="34.9">MISO</text>
<text x="169" y="34.9">+V</text>
<text x="159.1" y="38.4">SCK MOSI</text>
<text x="159.1" y="41.9">RST</text>
<text x="167.2" y="41.9">GND</text>
</g>
</svg>
